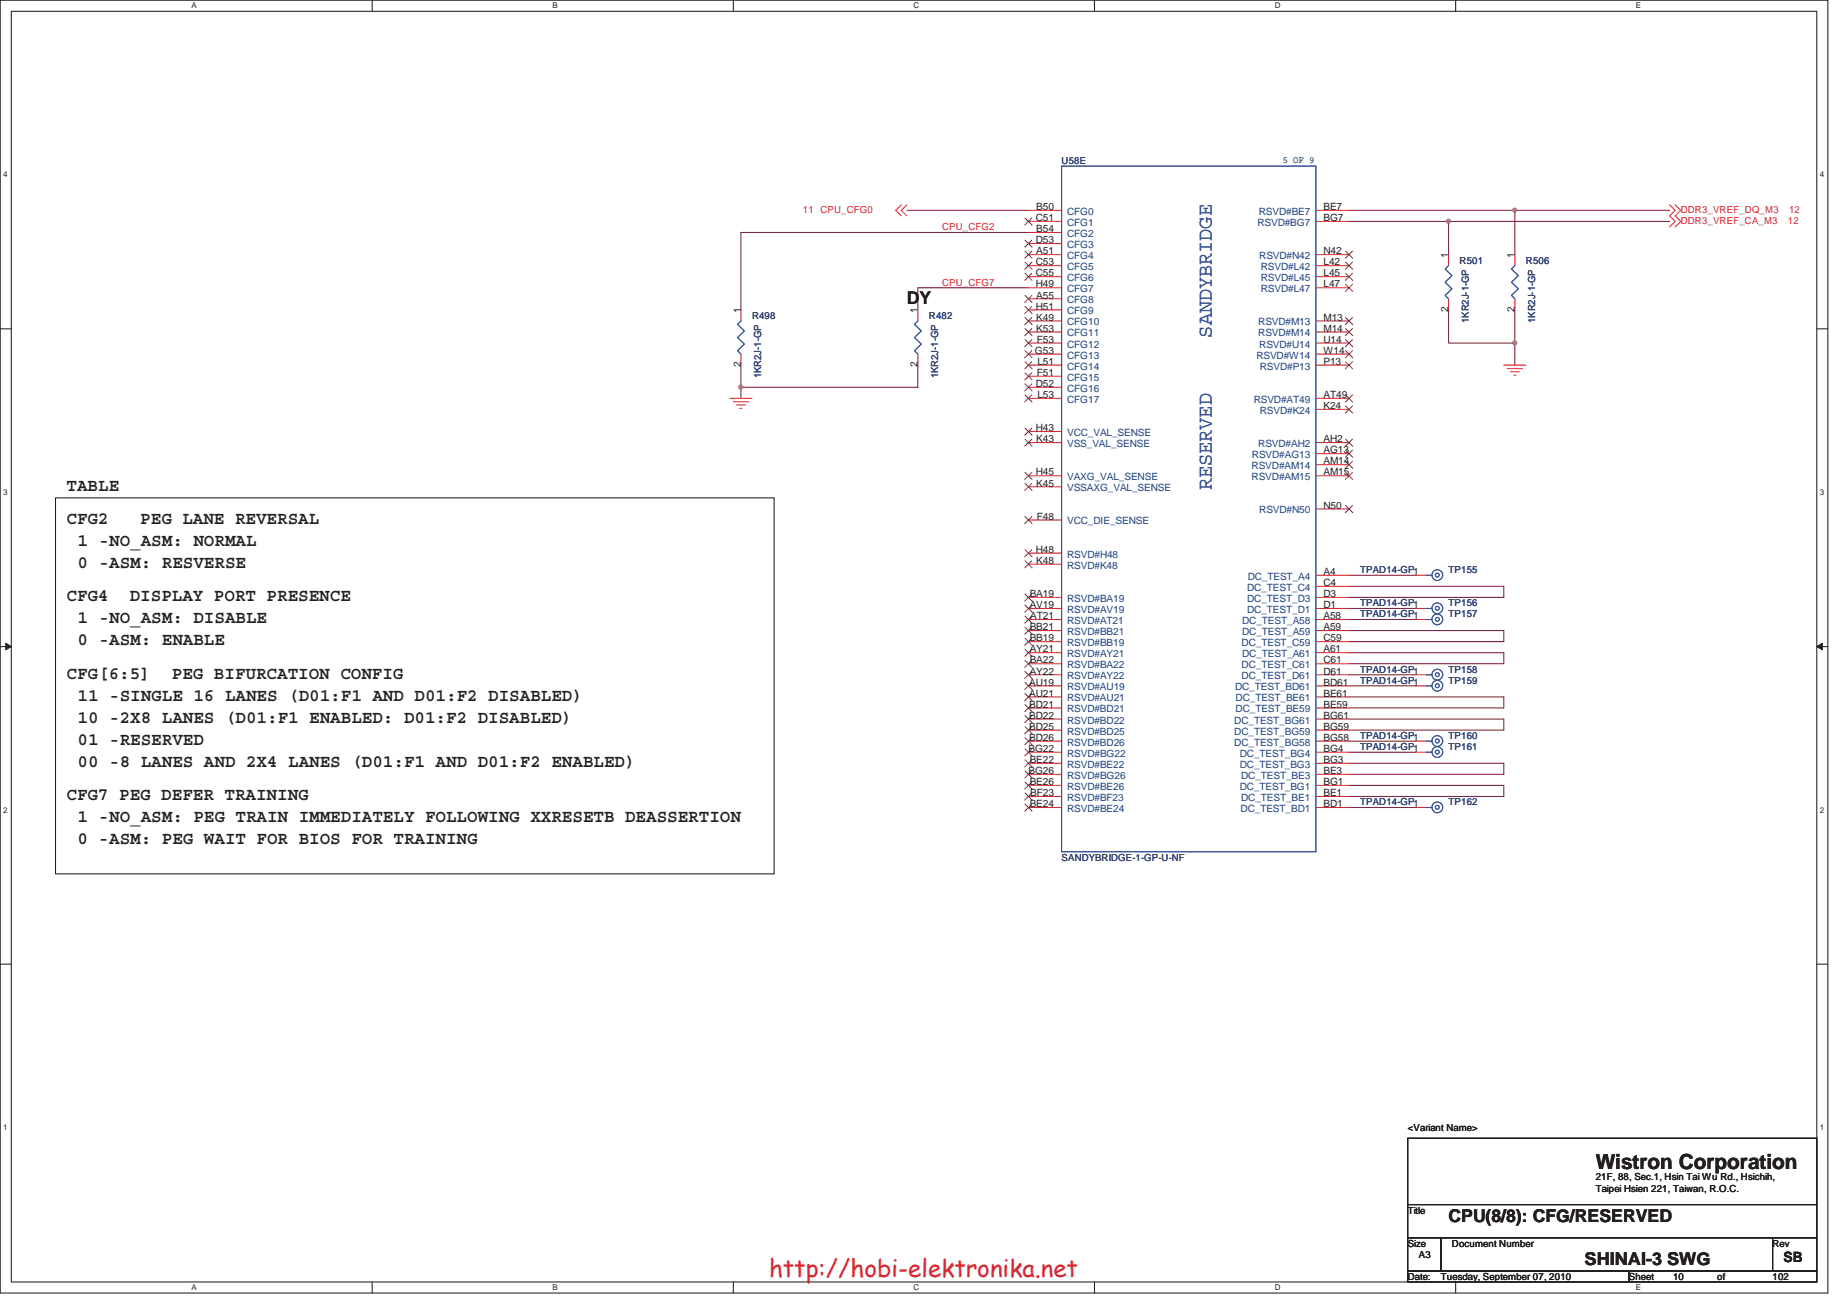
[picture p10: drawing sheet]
<svg xmlns="http://www.w3.org/2000/svg" width="297mm" height="210mm" viewBox="0 0 297 210" stroke-linecap="round" stroke-linejoin="round" font-family="sans-serif">
<path d="M0 0h294v207.9h-294zM1.8 1.8h290.4v204.3h-290.4z" fill="none" stroke="#231f20" stroke-width=".17"/>
<g fill="#fff">
<path d="M30.8 .2h.8v1.4h-.8z"/>
<path d="M30.8 206.3h.8v1.4h-.8z"/>
</g>
<path d="M59.9 0v1.8M59.9 206.1v1.8" fill="none" stroke="#231f20" stroke-width=".17"/>
<g fill="#fff">
<path d="M88.9 .2h.8v1.4h-.8z"/>
<path d="M88.9 206.3h.8v1.4h-.8z"/>
</g>
<path d="M117.9 0v1.8M117.9 206.1v1.8" fill="none" stroke="#231f20" stroke-width=".17"/>
<g fill="#fff">
<path d="M146.9 .2h.9v1.4h-.9z"/>
<path d="M146.9 206.3h.9v1.4h-.9z"/>
</g>
<path d="M176 0v1.8M176 206.1v1.8" fill="none" stroke="#231f20" stroke-width=".17"/>
<g fill="#fff">
<path d="M205 .2h.9v1.4h-.9z"/>
<path d="M205 206.3h.9v1.4h-.9z"/>
</g>
<path d="M234.1 0v1.8M234.1 206.1v1.8" fill="none" stroke="#231f20" stroke-width=".17"/>
<g fill="#fff">
<path d="M263.1 .2h.8v1.4h-.8z"/>
<path d="M263.1 206.3h.8v1.4h-.8z"/>
<path d="M.5 27.3h.7v1.4h-.7z"/>
<path d="M292.6 27.3h.7v1.4h-.7z"/>
<path d="M.5 78.4h.7v1.4h-.7z"/>
<path d="M292.6 78.4h.7v1.4h-.7z"/>
</g>
<path d="M0 52.9h1.8M292.2 52.9h1.8" fill="none" stroke="#231f20" stroke-width=".17"/>
<g fill="#fff">
<path d="M.5 129.5h.7v1.4h-.7z"/>
<path d="M292.6 129.5h.7v1.4h-.7z"/>
</g>
<path d="M0 104h1.8M292.2 104h1.8" fill="none" stroke="#231f20" stroke-width=".17"/>
<path d="M.9 103.4l.9 .6-.9 .5z" fill="#231f20"/>
<path d="M.9 103.4l.9 .6-.9 .5z" fill="none" stroke="#231f20" stroke-width=".16"/>
<path d="M292.2 104l.9-.6v1.1z" fill="#231f20"/>
<path d="M292.2 104l.9-.6v1.1z" fill="none" stroke="#231f20" stroke-width=".16"/>
<g fill="#fff">
<path d="M.5 180.5h.7v1.4h-.7z"/>
<path d="M292.6 180.5h.7v1.4h-.7z"/>
</g>
<path d="M0 155h1.8M292.2 155h1.8" fill="none" stroke="#231f20" stroke-width=".17"/>
<path d="M145.8 33.8h19.6M165.4 37.4h-46.2v12.4M165.4 46.3h-17.8v3.5M119.2 62.3v1.7" fill="none" stroke="#7f1542" stroke-width=".17"/>
<circle cx="119.1" cy="62.2" r=".32" fill="#b8529f"/>
<circle cx="119.1" cy="62.2" r=".32" fill="none" stroke="#b8529f" stroke-width=".17"/>
<g fill="none" stroke="#7f1542" stroke-width=".17">
<path d="M119.2 58.7v3.6h28.4v-3.6M243.6 49.8v5.4M217 92.5h10.6M217 97.8h10.6M217 99.6h10.6M217 94.3h24.8v1.8h-24.8M217 108.5h10.6M217 110.3h10.6M217 119.2h10.6M217 101.4h24.8v1.8h-24.8M217 104.9h24.8v1.8h-24.8M217 112.1h24.8v1.7h-24.8"/>
<path d="M217 115.6h24.8v1.8h-24.8M217 120.9h10.6M217 129.8h10.6M217 122.7h24.8v1.8h-24.8M217 126.3h24.8v1.8h-24.8"/>
</g>
<circle cx="243.6" cy="55.1" r=".32" fill="#b8529f"/>
<circle cx="243.6" cy="55.1" r=".32" fill="none" stroke="#b8529f" stroke-width=".17"/>
<path d="M217 33.8h26.6" fill="none" stroke="#7f1542" stroke-width=".17"/>
<circle cx="243.6" cy="33.8" r=".32" fill="#b8529f"/>
<circle cx="243.6" cy="33.8" r=".32" fill="none" stroke="#b8529f" stroke-width=".17"/>
<path d="M217 35.6h16M233 49.8v5.4h10.6" fill="none" stroke="#7f1542" stroke-width=".17"/>
<circle cx="232.9" cy="35.6" r=".32" fill="#b8529f"/>
<circle cx="232.9" cy="35.6" r=".32" fill="none" stroke="#b8529f" stroke-width=".17"/>
<path d="M268.5 33.8h-24.9v7.1M268.5 35.6h-35.5v5.3M243.6 55.2v3.5" fill="none" stroke="#7f1542" stroke-width=".17"/>
<g fill="none" stroke="#ec2426" stroke-width=".17">
<path d="M144.9 32.9l-.8 .9 .8 .9M145.8 32.9l-.9 .9 .9 .9M165.4 33.8h5.3M165.4 35.6h5.3M165.4 37.4h5.3M165.4 39.2h5.3M211.6 33.8h5.4M211.6 35.6h5.4M268.5 32.9l.9 .9-.9 .9 .9 .9-.9 .9M269.4 32.9l.9 .9-.9 .9 .9 .9-.9 .9M119.2 49.8v1.8M119.2 56.9v1.8"/>
<path d="M147.6 49.8v1.8M147.6 56.9v1.8M165.4 58.7h5.3M165.4 40.9h5.3M165.4 42.7h5.3M165.4 44.5h5.3M165.4 46.3h5.3M165.4 48h5.3M165.4 49.8h5.3M165.4 51.6h5.3M165.4 53.4h5.3M165.4 55.2h5.3"/>
<path d="M165.4 56.9h5.3M211.6 58.7h5.4M211.6 40.9h5.4M211.6 42.7h5.4M211.6 44.5h5.4M211.6 46.3h5.4M211.6 51.6h5.4M211.6 53.4h5.4M211.6 55.2h5.4M211.6 56.9h5.4M233 40.9v1.8M233 48v1.8"/>
<path d="M241.8 58.7h3.6M242.4 59.3h2.5M242.9 59.8h1.4M243.6 40.9v1.8M243.6 48v1.8M117.4 64h3.5M117.9 64.6h2.5M118.4 65.1h1.5M119 65.7h.3M165.4 64h5.3M165.4 60.5h5.3M165.4 62.3h5.3"/>
<path d="M165.4 69.4h5.3M165.4 71.2h5.3M165.4 76.5h5.3M165.4 78.3h5.3M211.6 64h5.4M211.6 71.2h5.4M211.6 76.5h5.4M211.6 72.9h5.4M211.6 74.7h5.4M211.6 65.8h5.4M243.5 60.3h.3M165.4 99.6h5.3"/>
<path d="M165.4 97.8h5.3M165.4 96.1h5.3M165.4 83.6h5.3M165.4 88.9h5.3M165.4 90.7h5.3M211.6 99.6h5.4M211.6 97.8h5.4M211.6 92.5h5.4M211.6 94.3h5.4M211.6 96.1h5.4M211.6 81.8h5.4M227.6 99.6h1.8"/>
<path d="M227.6 97.8h1.8M227.6 92.5h1.8M165.4 108.5h5.3M165.4 101.4h5.3M165.4 104.9h5.3M165.4 110.3h5.3M165.4 113.8h5.3M165.4 112.1h5.3M165.4 119.2h5.3M165.4 117.4h5.3M165.4 115.6h5.3M165.4 103.2h5.3"/>
<path d="M165.4 106.7h5.3M211.6 108.5h5.4M211.6 101.4h5.4M211.6 104.9h5.4M211.6 110.3h5.4M211.6 113.8h5.4M211.6 112.1h5.4M211.6 119.2h5.4M211.6 117.4h5.4M211.6 115.6h5.4M211.6 103.2h5.4M211.6 106.7h5.4"/>
<path d="M227.6 108.5h1.8M227.6 110.3h1.8M227.6 119.2h1.8M165.4 120.9h5.3M165.4 129.8h5.3M165.4 128.1h5.3M165.4 124.5h5.3M165.4 126.3h5.3M165.4 122.7h5.3M211.6 120.9h5.4M211.6 129.8h5.4M211.6 128.1h5.4"/>
<path d="M211.6 124.5h5.4M211.6 126.3h5.4M211.6 122.7h5.4M227.6 120.9h1.8M227.6 129.8h1.8"/>
</g>
<path d="M8.9 80h115.6v60.5h-115.6zM226.4 183h65.8v10.7h-65.8zM226.4 193.7h65.8v5.3h-65.8zM226.4 199h5.3v5.3h-5.3zM231.7 199h53.4v5.3h-53.4zM285.1 199h7.1v5.3h-7.1zM226.4 204.3h35.6v1.8h-35.6zM262 204.3h30.2v1.8h-30.2z" fill="none" stroke="#231f20" stroke-width=".17"/>
<g fill="none" stroke="#3a53a4" stroke-width=".17">
<path d="M170.7 26.7h40.9v110.2h-40.9zM119.2 51.6l-.6 .6 1.1 1-1.1 1.1 1.1 1-1.1 1.1 .6 .5M147.6 51.6l-.5 .6 1.1 1-1.1 1.1 1.1 1-1.1 1.1 .5 .5M233 42.7l-.6 .6 1.1 1-1.1 1.1 1.1 1-1.1 1.1 .6 .5M243.6 42.7l-.5 .6 1.1 1-1.1 1.1 1.1 1-1.1 1.1 .5 .5M229.4 99.6h.9M229.4 97.8h.9M229.4 92.5h.9M229.4 108.5h.9M229.4 110.3h.9M229.4 119.2h.9M229.4 120.9h.9"/>
<path d="M229.4 129.8h.9"/>
<circle cx="231.2" cy="97.8" r=".32"/>
<circle cx="231.2" cy="99.6" r=".32"/>
<circle cx="231.2" cy="92.5" r=".32"/>
<circle cx="231.2" cy="99.6" r=".87"/>
<circle cx="231.2" cy="97.8" r=".87"/>
<circle cx="231.2" cy="92.5" r=".87"/>
<circle cx="231.2" cy="119.1" r=".32"/>
<circle cx="231.2" cy="108.5" r=".32"/>
<circle cx="231.2" cy="110.2" r=".32"/>
<circle cx="231.2" cy="108.5" r=".87"/>
<circle cx="231.2" cy="110.2" r=".87"/>
<circle cx="231.2" cy="119.1" r=".87"/>
<circle cx="231.2" cy="129.8" r=".32"/>
<circle cx="231.2" cy="120.9" r=".32"/>
<circle cx="231.2" cy="120.9" r=".87"/>
<circle cx="231.2" cy="129.8" r=".87"/>
</g>
<g fill="none" stroke="#7f431c" stroke-width=".16">
<path d="M164.8 35l1.2 1.2M164.8 38.6l1.2 1.1M165.9 35l-1.1 1.2M165.9 38.6l-1.1 1.1M164.8 40.4l1.2 1.1M164.8 42.2l1.2 1.1M164.8 43.9l1.2 1.2M164.8 47.5l1.2 1.1M164.8 49.3l1.2 1.1M164.8 51.1l1.2 1.1M164.8 52.8l1.2 1.2M164.8 54.6l1.2 1.1"/>
<path d="M164.8 56.4l1.2 1.1M164.8 58.2l1.2 1.1M164.8 59.9l1.2 1.2M165.9 40.4l-1.1 1.1M165.9 42.2l-1.1 1.1M165.9 43.9l-1.1 1.2M165.9 47.5l-1.1 1.1M165.9 49.3l-1.1 1.1M165.9 51.1l-1.1 1.1M165.9 52.8l-1.1 1.2M165.9 54.6l-1.1 1.1M165.9 56.4l-1.1 1.1"/>
<path d="M165.9 58.2l-1.1 1.1M165.9 59.9l-1.1 1.2M216.4 40.4l1.1 1.1M216.4 42.2l1.1 1.1M216.4 43.9l1.1 1.2M216.4 45.7l1.1 1.2M216.4 51.1l1.1 1.1M216.4 52.8l1.1 1.2M216.4 54.6l1.1 1.1M216.4 56.4l1.1 1.1M216.4 58.2l1.1 1.1M217.5 45.7l-1.1 1.2"/>
<path d="M217.5 52.8l-1.1 1.2M217.5 54.6l-1.1 1.1M217.5 40.4l-1.1 1.1M217.5 42.2l-1.1 1.1M217.5 43.9l-1.1 1.2M217.5 51.1l-1.1 1.1M217.5 56.4l-1.1 1.1M217.5 58.2l-1.1 1.1M164.8 61.7l1.2 1.2M164.8 63.5l1.2 1.1M164.8 68.8l1.2 1.2M164.8 70.6l1.2 1.2"/>
<path d="M164.8 75.9l1.2 1.2M164.8 77.7l1.2 1.2M165.9 61.7l-1.1 1.2M165.9 63.5l-1.1 1.1M165.9 68.8l-1.1 1.2M165.9 70.6l-1.1 1.2M165.9 75.9l-1.1 1.2M165.9 77.7l-1.1 1.2M216.4 70.6l1.1 1.2M216.4 72.4l1.1 1.1M216.4 74.2l1.1 1.1M216.4 75.9l1.1 1.2"/>
<path d="M216.4 63.5l1.1 1.1M216.4 65.3l1.1 1.1M217.5 70.6l-1.1 1.2M217.5 72.4l-1.1 1.1M217.5 74.2l-1.1 1.1M217.5 75.9l-1.1 1.2M217.5 63.5l-1.1 1.1M217.5 65.3l-1.1 1.1M164.8 83.1l1.2 1.1M164.8 95.5l1.2 1.1M164.8 97.3l1.2 1.1M164.8 99.1l1.2 1.1"/>
<path d="M164.8 88.4l1.2 1.1M164.8 90.2l1.2 1.1M165.9 83.1l-1.1 1.1M165.9 95.5l-1.1 1.1M165.9 97.3l-1.1 1.1M165.9 99.1l-1.1 1.1M165.9 88.4l-1.1 1.1M165.9 90.2l-1.1 1.1M216.4 81.3l1.1 1.1M217.5 81.3l-1.1 1.1M164.8 100.8l1.2 1.2M164.8 102.6l1.2 1.2"/>
<path d="M164.8 104.4l1.2 1.1M164.8 106.2l1.2 1.1M164.8 107.9l1.2 1.2M164.8 109.7l1.2 1.2M164.8 111.5l1.2 1.1M164.8 113.3l1.2 1.1M164.8 115.1l1.2 1.1M164.8 116.8l1.2 1.2M164.8 118.6l1.2 1.2M165.9 100.8l-1.1 1.2M165.9 102.6l-1.1 1.2M165.9 104.4l-1.1 1.1"/>
<path d="M165.9 106.2l-1.1 1.1M165.9 107.9l-1.1 1.2M165.9 109.7l-1.1 1.2M165.9 111.5l-1.1 1.1M165.9 113.3l-1.1 1.1M165.9 115.1l-1.1 1.1M165.9 116.8l-1.1 1.2M165.9 118.6l-1.1 1.2M164.8 120.4l1.2 1.1M164.8 122.2l1.2 1.1M164.8 123.9l1.2 1.2M164.8 125.7l1.2 1.2"/>
<path d="M164.8 127.5l1.2 1.1M164.8 129.3l1.2 1.1M165.9 123.9l-1.1 1.2M165.9 125.7l-1.1 1.2M165.9 127.5l-1.1 1.1M165.9 120.4l-1.1 1.1M165.9 122.2l-1.1 1.1M165.9 129.3l-1.1 1.1"/>
</g>
<circle cx="119.1" cy="62.2" r=".32" fill="#b8529f"/>
<circle cx="119.1" cy="62.2" r=".32" fill="none" stroke="#b8529f" stroke-width=".17"/>
<circle cx="243.6" cy="55.1" r=".32" fill="#b8529f"/>
<circle cx="243.6" cy="55.1" r=".32" fill="none" stroke="#b8529f" stroke-width=".17"/>
<circle cx="243.6" cy="33.8" r=".32" fill="#b8529f"/>
<circle cx="243.6" cy="33.8" r=".32" fill="none" stroke="#b8529f" stroke-width=".17"/>
<circle cx="232.9" cy="35.6" r=".32" fill="#b8529f"/>
<circle cx="232.9" cy="35.6" r=".32" fill="none" stroke="#b8529f" stroke-width=".17"/>
<text font-size="3.9" fill="#ed2024" x="123.7" y="205.2">http://hobi-elektronika.net</text>
<g font-size="3.3" fill="#3a53a4">
<text x="194.9" y="54.3" transform="rotate(-90 194.9 54.3)">SANDYBRIDGE</text>
<text x="194.9" y="78.8" transform="rotate(-90 194.9 78.8)">RESERVED</text>
</g>
<text font-size="3.3" fill="#231f20" x="256.6" y="187.9">Wistron Corporation</text>
<g font-size="2.8" fill="#231f20">
<text x="145.8" y="48.9">DY</text>
<text x="10.7" y="78.9">TABLE</text>
<text x="10.7" y="84.2">CFG2</text>
<text x="12.5" y="87.8">1 -NO_ASM: NORMAL</text>
<text x="22.6" y="84.2">PEG LANE REVERSAL</text>
<text x="12.5" y="91.3">0 -ASM: RESVERSE</text>
<text x="10.7" y="96.6">CFG4</text>
<text x="12.5" y="100.2">1 -NO_ASM: DISABLE</text>
<text x="20.9" y="96.6">DISPLAY PORT PRESENCE</text>
<text x="12.5" y="103.8">0 -ASM: ENABLE</text>
<text x="10.7" y="109.1">CFG[6:5]</text>
<text x="12.5" y="112.7">11 -SINGLE 16 LANES (D01:F1 AND D01:F2 DISABLED)</text>
<text x="27.6" y="109.1">PEG BIFURCATION CONFIG</text>
<text x="12.5" y="116.2">10 -2X8 LANES (D01:F1 ENABLED: D01:F2 DISABLED)</text>
<text x="12.5" y="119.8">01 -RESERVED</text>
<text x="12.5" y="123.3">00 -8 LANES AND 2X4 LANES (D01:F1 AND D01:F2 ENABLED)</text>
<text x="10.7" y="128.7">CFG7 PEG DEFER TRAINING</text>
<text x="12.5" y="132.2">1 -NO_ASM: PEG TRAIN IMMEDIATELY FOLLOWING XXRESETB DEASSERTION</text>
<text x="12.5" y="135.8">0 -ASM: PEG WAIT FOR BIOS FOR TRAINING</text>
<text x="233" y="196.5">CPU(8/8): CFG/RESERVED</text>
<text x="254.8" y="203.4">SHINAI-3 SWG</text>
</g>
<text font-size="2.3" fill="#231f20" x="286.8" y="202.9">SB</text>
<g font-size="1.6" fill="#2d2d72">
<text x="170.7" y="26.4">U58E</text>
<text x="234.7" y="42.4">R501</text>
<text x="245.4" y="42.4">R506</text>
<text x="120.9" y="51.3">R498</text>
<text x="149.4" y="51.3">R482</text>
<text x="236.2" y="51.9" transform="rotate(-90 236.2 51.9)">1KR2J-1-GP</text>
<text x="246.9" y="51.9" transform="rotate(-90 246.9 51.9)">1KR2J-1-GP</text>
<text x="122.4" y="60.8" transform="rotate(-90 122.4 60.8)">1KR2J-1-GP</text>
<text x="150.9" y="60.8" transform="rotate(-90 150.9 60.8)">1KR2J-1-GP</text>
<text x="218.7" y="92.2">TPAD14-GP1</text>
<text x="233" y="92.2">TP155</text>
<text x="218.7" y="99.3">TPAD14-GP1</text>
<text x="218.7" y="97.5">TPAD14-GP1</text>
<text x="233" y="99.3">TP157</text>
<text x="233" y="97.5">TP156</text>
<text x="218.7" y="108.2">TPAD14-GP1</text>
<text x="218.7" y="109.9">TPAD14-GP1</text>
<text x="233" y="108.2">TP158</text>
<text x="233" y="109.9">TP159</text>
<text x="218.7" y="118.8">TPAD14-GP1</text>
<text x="233" y="118.8">TP160</text>
<text x="218.7" y="120.6">TPAD14-GP1</text>
<text x="233" y="120.6">TP161</text>
<text x="218.7" y="129.5">TPAD14-GP1</text>
<text x="233" y="129.5">TP162</text>
<text x="170.7" y="138.4">SANDYBRIDGE-1-GP-U-NF</text>
</g>
<text font-size="1.6" fill="#3a53a4" x="206.3" y="26.2">5 OF 9</text>
<g font-size="1.6" fill="#ec2426">
<text x="129.1" y="34.2">11 CPU_CFG0</text>
<text x="270.3" y="34.2">DDR3_VREF_DQ_M3</text>
<text x="270.3" y="36">DDR3_VREF_CA_M3</text>
<text x="287.5" y="36">12</text>
<text x="287.7" y="34.2">12</text>
<text x="151.5" y="37">CPU_CFG2</text>
<text x="151.5" y="45.9">CPU_CFG7</text>
</g>
<g font-size="1.6" fill="#231f20">
<text x="166.6" y="35.6">C51</text>
<text x="166.7" y="33.8">B50</text>
<text x="212.8" y="35.6">BG7</text>
<text x="212.8" y="33.8">BE7</text>
<text x="166.6" y="39.1">D53</text>
<text x="166.7" y="37.3">B54</text>
<text x="166.7" y="40.9">A51</text>
<text x="212.8" y="40.9">N42</text>
<text x="232.9" y="41.5" transform="rotate(-90 232.9 41.5)">1</text>
<text x="243.6" y="41.5" transform="rotate(-90 243.6 41.5)">1</text>
<text x="166.6" y="42.7">C53</text>
<text x="166.6" y="44.4">C55</text>
<text x="166.6" y="46.2">H49</text>
<text x="212.8" y="42.7">L42</text>
<text x="212.8" y="44.4">L45</text>
<text x="212.8" y="46.2">L47</text>
<text x="119.1" y="50.4" transform="rotate(-90 119.1 50.4)">1</text>
<text x="147.6" y="50.4" transform="rotate(-90 147.6 50.4)">1</text>
<text x="166.6" y="49.8">H51</text>
<text x="166.7" y="48">A55</text>
<text x="166.7" y="51.6">K49</text>
<text x="166.7" y="53.3">K53</text>
<text x="212.8" y="51.6">M13</text>
<text x="212.8" y="53.3">M14</text>
<text x="232.9" y="50.2" transform="rotate(-90 232.9 50.2)">2</text>
<text x="243.6" y="50.2" transform="rotate(-90 243.6 50.2)">2</text>
<text x="119.1" y="59.1" transform="rotate(-90 119.1 59.1)">2</text>
<text x="147.6" y="59.1" transform="rotate(-90 147.6 59.1)">2</text>
<text x="166.5" y="56.9">G53</text>
<text x="166.7" y="55.1">F53</text>
<text x="166.8" y="58.7">L51</text>
<text x="212.8" y="56.9">W14</text>
<text x="212.8" y="58.7">P13</text>
<text x="212.8" y="55.1">U14</text>
<text x="166.6" y="62.2">D52</text>
<text x="166.7" y="60.4">F51</text>
<text x="166.8" y="64">L53</text>
<text x="212.8" y="64">AT49</text>
<text x="212.8" y="65.8">K24</text>
<text x="166.6" y="69.3">H43</text>
<text x="166.7" y="71.1">K43</text>
<text x="212.8" y="71.1">AH2</text>
<text x="166.6" y="76.5">H45</text>
<text x="212.8" y="72.9">AG13</text>
<text x="212.8" y="74.7">AM14</text>
<text x="212.8" y="76.5">AM15</text>
<text x="166.7" y="78.2">K45</text>
<text x="166.7" y="83.6">F48</text>
<text x="212.8" y="81.8">N50</text>
<text x="166.6" y="88.9">H48</text>
<text x="166.7" y="90.7">K48</text>
<text x="212.8" y="92.5">A4</text>
<text x="212.8" y="94.2">C4</text>
<text x="165.6" y="96">BA19</text>
<text x="165.6" y="97.8">AV19</text>
<text x="165.6" y="101.3">BB21</text>
<text x="165.7" y="99.6">AT21</text>
<text x="212.8" y="97.8">D1</text>
<text x="212.8" y="96">D3</text>
<text x="212.8" y="99.6">A58</text>
<text x="212.8" y="101.3">A59</text>
<text x="165.6" y="103.1">BB19</text>
<text x="165.6" y="104.9">AY21</text>
<text x="165.6" y="106.7">BA22</text>
<text x="212.8" y="103.1">C59</text>
<text x="212.8" y="106.7">C61</text>
<text x="212.8" y="104.9">A61</text>
<text x="165.5" y="110.2">AU19</text>
<text x="165.5" y="112">AU21</text>
<text x="165.5" y="113.8">BD21</text>
<text x="165.6" y="108.5">AY22</text>
<text x="212.8" y="108.5">D61</text>
<text x="212.8" y="113.8">BE59</text>
<text x="212.8" y="112">BE61</text>
<text x="212.8" y="110.2">BD61</text>
<text x="165.5" y="115.6">BD22</text>
<text x="165.5" y="117.3">BD25</text>
<text x="165.5" y="119.1">BD26</text>
<text x="212.8" y="119.1">BG58</text>
<text x="212.8" y="117.3">BG59</text>
<text x="212.8" y="115.6">BG61</text>
<text x="165.4" y="120.9">BG22</text>
<text x="165.4" y="124.5">BG26</text>
<text x="165.6" y="122.7">BE22</text>
<text x="212.8" y="124.5">BE3</text>
<text x="212.8" y="122.7">BG3</text>
<text x="212.8" y="120.9">BG4</text>
<text x="165.6" y="126.2">BE26</text>
<text x="165.6" y="129.8">BE24</text>
<text x="165.7" y="128">BF23</text>
<text x="212.8" y="129.8">BD1</text>
<text x="212.8" y="128">BE1</text>
<text x="212.8" y="126.2">BG1</text>
<text x="226.4" y="181.8">&lt;Variant Name&gt;</text>
<text x="256.6" y="189.8">21F, 88, Sec.1, Hsin Tai Wu Rd., Hsichih,</text>
<text x="256.6" y="191.6">Taipei Hsien 221, Taiwan, R.O.C.</text>
<text x="226.4" y="195.1">Title</text>
<text x="226.4" y="200.4">Size</text>
<text x="228.2" y="202.2">A3</text>
<text x="233.5" y="200.4">Document Number</text>
<text x="285.1" y="200.4">Rev</text>
<text x="226.4" y="205.8">Date:</text>
<text x="231.7" y="205.8">Tuesday, September 07, 2010</text>
<text x="262" y="205.8">Sheet</text>
<text x="269.1" y="205.8">10</text>
<text x="276.2" y="205.8">of</text>
<text x="285.1" y="205.8">102</text>
</g>
<g font-size="1.6" fill="#1d437e">
<text x="171.6" y="34.5">CFG0</text>
<text x="202.4" y="34.5">RSVD#BE7</text>
<text x="171.6" y="36.3">CFG1</text>
<text x="171.6" y="38.1">CFG2</text>
<text x="171.6" y="39.9">CFG3</text>
<text x="171.6" y="41.7">CFG4</text>
<text x="202.2" y="36.3">RSVD#BG7</text>
<text x="202.5" y="41.7">RSVD#N42</text>
<text x="171.6" y="43.4">CFG5</text>
<text x="171.6" y="45.2">CFG6</text>
<text x="171.6" y="47">CFG7</text>
<text x="202.8" y="43.4">RSVD#L42</text>
<text x="202.8" y="45.2">RSVD#L45</text>
<text x="202.8" y="47">RSVD#L47</text>
<text x="171.6" y="48.8">CFG8</text>
<text x="171.6" y="50.5">CFG9</text>
<text x="171.6" y="52.3">CFG10</text>
<text x="202.4" y="52.3">RSVD#M13</text>
<text x="171.6" y="54.1">CFG11</text>
<text x="171.6" y="55.9">CFG12</text>
<text x="171.6" y="57.7">CFG13</text>
<text x="171.6" y="59.4">CFG14</text>
<text x="202.1" y="57.7">RSVD#W14</text>
<text x="202.4" y="54.1">RSVD#M14</text>
<text x="202.5" y="55.9">RSVD#U14</text>
<text x="202.6" y="59.4">RSVD#P13</text>
<text x="171.6" y="61.2">CFG15</text>
<text x="171.6" y="63">CFG16</text>
<text x="171.6" y="64.8">CFG17</text>
<text x="201.6" y="64.8">RSVD#AT49</text>
<text x="171.6" y="70.1">VCC_VAL_SENSE</text>
<text x="171.6" y="71.9">VSS_VAL_SENSE</text>
<text x="202.4" y="71.9">RSVD#AH2</text>
<text x="202.6" y="66.5">RSVD#K24</text>
<text x="171.6" y="77.2">VAXG_VAL_SENSE</text>
<text x="201.3" y="75.4">RSVD#AM14</text>
<text x="201.3" y="77.2">RSVD#AM15</text>
<text x="201.3" y="73.7">RSVD#AG13</text>
<text x="171.6" y="79">VSSAXG_VAL_SENSE</text>
<text x="202.5" y="82.5">RSVD#N50</text>
<text x="171.6" y="84.3">VCC_DIE_SENSE</text>
<text x="171.6" y="89.7">RSVD#H48</text>
<text x="171.6" y="91.4">RSVD#K48</text>
<text x="200.6" y="95">DC_TEST_C4</text>
<text x="200.7" y="93.2">DC_TEST_A4</text>
<text x="171.6" y="96.8">RSVD#BA19</text>
<text x="171.6" y="98.5">RSVD#AV19</text>
<text x="171.6" y="100.3">RSVD#AT21</text>
<text x="199.8" y="100.3">DC_TEST_A58</text>
<text x="200.6" y="98.5">DC_TEST_D1</text>
<text x="200.6" y="96.8">DC_TEST_D3</text>
<text x="171.6" y="102.1">RSVD#BB21</text>
<text x="171.6" y="103.9">RSVD#BB19</text>
<text x="171.6" y="105.7">RSVD#AY21</text>
<text x="171.6" y="107.4">RSVD#BA22</text>
<text x="199.7" y="103.9">DC_TEST_C59</text>
<text x="199.7" y="107.4">DC_TEST_C61</text>
<text x="199.8" y="102.1">DC_TEST_A59</text>
<text x="199.8" y="105.7">DC_TEST_A61</text>
<text x="171.6" y="109.2">RSVD#AY22</text>
<text x="171.6" y="111">RSVD#AU19</text>
<text x="171.6" y="112.8">RSVD#AU21</text>
<text x="198.6" y="111">DC_TEST_BD61</text>
<text x="198.7" y="112.8">DC_TEST_BE61</text>
<text x="199.7" y="109.2">DC_TEST_D61</text>
<text x="171.6" y="114.6">RSVD#BD21</text>
<text x="171.6" y="116.3">RSVD#BD22</text>
<text x="171.6" y="118.1">RSVD#BD25</text>
<text x="171.6" y="119.9">RSVD#BD26</text>
<text x="198.5" y="119.9">DC_TEST_BG58</text>
<text x="198.5" y="118.1">DC_TEST_BG59</text>
<text x="198.5" y="116.3">DC_TEST_BG61</text>
<text x="198.7" y="114.6">DC_TEST_BE59</text>
<text x="171.6" y="121.7">RSVD#BG22</text>
<text x="171.6" y="123.4">RSVD#BE22</text>
<text x="171.6" y="125.2">RSVD#BG26</text>
<text x="199.4" y="123.4">DC_TEST_BG3</text>
<text x="199.4" y="121.7">DC_TEST_BG4</text>
<text x="199.6" y="125.2">DC_TEST_BE3</text>
<text x="171.6" y="127">RSVD#BE26</text>
<text x="171.6" y="128.8">RSVD#BF23</text>
<text x="171.6" y="130.6">RSVD#BE24</text>
<text x="199.4" y="127">DC_TEST_BG1</text>
<text x="199.5" y="130.6">DC_TEST_BD1</text>
<text x="199.6" y="128.8">DC_TEST_BE1</text>
</g>
<g font-size="1.3" fill="#231f20">
<text x="30.8" y="1.4">A</text>
<text x="88.9" y="1.4">B</text>
<text x="146.9" y="1.4">C</text>
<text x="205" y="1.4">D</text>
<text x="263.1" y="1.4">E</text>
<text x=".5" y="28.5">4</text>
<text x="292.6" y="28.5">4</text>
<text x=".5" y="79.5">3</text>
<text x="292.6" y="79.5">3</text>
<text x=".5" y="130.6">2</text>
<text x="292.6" y="130.6">2</text>
<text x=".5" y="181.7">1</text>
<text x="292.6" y="181.7">1</text>
<text x="30.8" y="207.4">A</text>
<text x="88.9" y="207.4">B</text>
<text x="146.9" y="207.4">C</text>
<text x="205" y="207.4">D</text>
<text x="263.1" y="207.4">E</text>
</g>
</svg>
